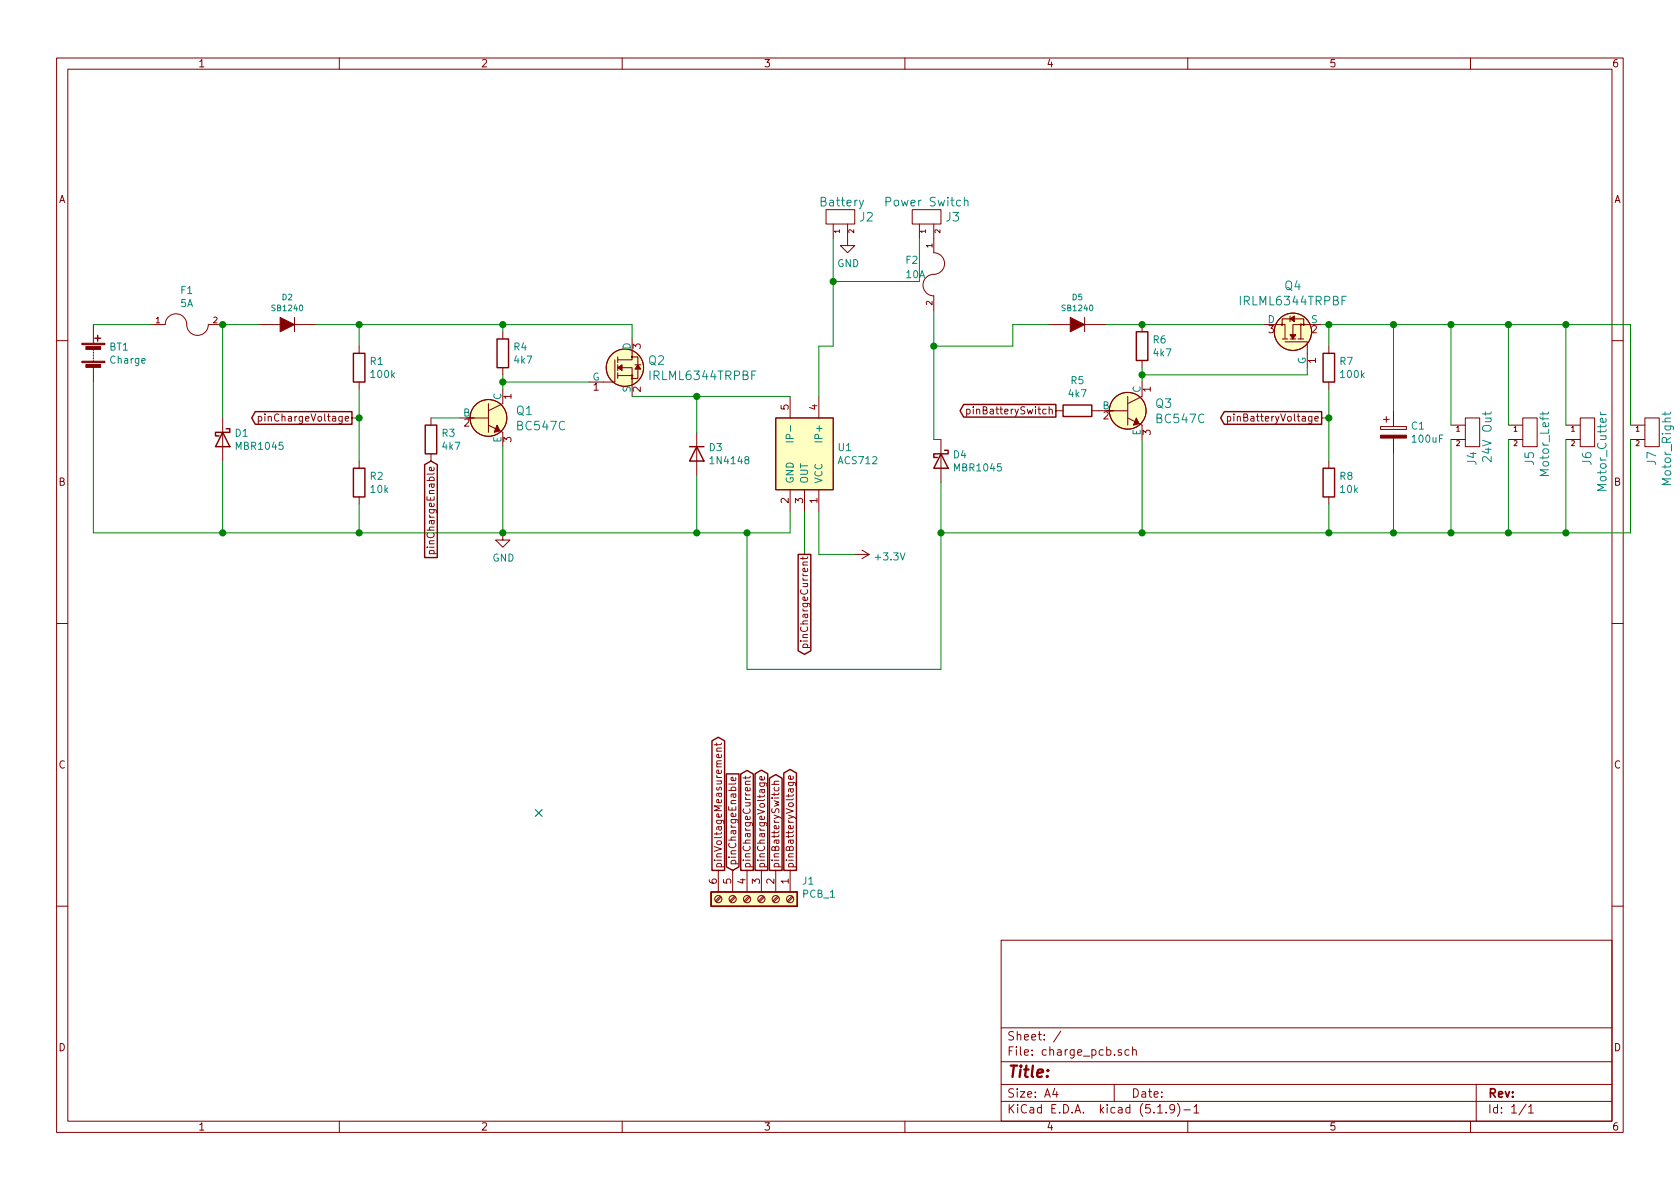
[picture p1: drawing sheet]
<svg xmlns="http://www.w3.org/2000/svg" width="297mm" height="210mm" viewBox="0 0 297 210" stroke-linecap="round" stroke-linejoin="round" font-family="sans-serif">
<g fill="none" stroke="#840000" stroke-width=".18">
<path d="M10 10.3h277v189.9h-277zM12 12.2h273v186.1h-273zM60 10.3v1.9M110 10.3v1.9M160 10.3v1.9M210 10.3v1.9M260 10.3v1.9M146 37.1h5.1v2.5h-5.1zM147.3 39.6v2.6M149.9 39.6v3.8h1.2l-1.2 1.3-1.3-1.3h1.3M161.3 37.1h5.1v2.5h-5.1zM162.6 39.6v2.6"/>
<path d="M165.1 39.6v5.1a1.93 1.93 0 0 1 1.9 2.1 1.93 1.93 0 0 1-2.2 1.7 1.91 1.91 0 0 0-1.6 2.1 1.91 1.91 0 0 0 1.9 1.7v2.6M16.5 57.4v3.3M26.7 57.4h2.5a1.93 1.93 0 0 1 2.1-1.9 1.93 1.93 0 0 1 1.7 2.2 1.91 1.91 0 0 0 2.1 1.6 1.91 1.91 0 0 0 1.7-1.9h2.6M45.7 57.4h3.8M52.1 57.4h3.8M52.1 56.1v2.6M88.9 58.7v1.2M111.8 59.9v3.7h-2.6M185.4 57.4h3.8M191.8 57.4h3.8M191.8 56.1v2.6M201.9 57.4v1.3"/>
<path d="M223.5 57.4h3.7v2.5M226.7 57.5v-1.1h3.8v1.1M226.7 59.9h1M228.1 59.9h1M228.1 55.9v1M229.5 59.9h1M230 57.4v2.5M233.7 57.4h-5.1v2.5M10 60.2h2M16.5 61.7v.3M16.5 62.2v.3M16.5 62.7v.3"/>
<path d="M16.5 63.2v.3M16.5 63.7v.3M16.5 65v2.6M39.4 73.9v7.6M45.7 73.7l.4-.1 .2 .3-.1 .5h-.5M45.7 73.6v1.3M61 74l.6-.1v-.2l-.4-.1-.2 .2 .1 .6h.5M63.5 61.2v1.3M63.5 67.6v1.2M76.2 73.9v1.3M81.3 73.9h5.1M86.4 75.2l2.5 1.2v2.6"/>
<path d="M86.4 71.4v5M88.9 68.8v2.6l-2.5 1.2M88.9 65v1.3M108.7 63.6v4h-4.6M109.2 65h2.6v5.1M109.2 66.4h2.6M109.2 63.1v1M109.2 64.5v1M109.2 65.9v1M111.6 63.1h1.2v3.8h-1.2M112.3 64.5h1M123.2 76.4v7.7"/>
<path d="M137.2 73.9h10.1v12.7h-10.1zM139.7 70.1v3.8M144.8 70.1v3.8M166.4 77.7v7.6M170.9 72.4h.4l.2 .2-.1 .5h-.5M170.9 72.4v1.2M185.5 72.5l.2-.1h.3l.1 .8M186.7 72.6h1.3M193 72.6h6.4M199.4 73.9l2.5 1.3v2.5M199.4 70.1v5.1M201.9 67.6v2.5l-2.5 1.3"/>
<path d="M201.9 63.7v1.3M217 73.7l.4-.1 .2 .3-.1 .5h-.5M217 73.6v1.3M227.2 60.4h3.9v4.6M232.5 74l.6-.1-.1-.2-.3-.1-.2 .2 .1 .6h.4M234.9 61.2v1.3M234.9 67.6v1.2M244.1 75.4h4.6v.5h-4.6zM244.6 74.2h1M245.1 73.7v1M246.4 72.6v2.8M246.4 77.5v2.8"/>
<path d="M256.5 75.2h2.6M256.5 77.7h2.6M259.1 73.9h2.5v5.1h-2.5zM266.7 75.2h2.5M266.7 77.7h2.5M269.2 73.9h2.6v5.1h-2.6zM276.9 75.2h2.5M276.9 77.7h2.5M279.4 73.9h2.5v5.1h-2.5zM285 60.2h2M288.3 75.2h2.5M288.3 77.7h2.5"/>
<path d="M290.8 73.9h2.6v5.1h-2.6zM63.5 81.5v1.3M63.5 87.9v1.2M75.9 97.9h1.3M76 97.9l-.1-.3 .2-.3 .6 .1v.5M76.2 80.3v1.2M76.7 82.7l.1 .4-.2 .1h-.6v-.5l.2-.1 .1 .6M88.9 94.2v1.3h1.3l-1.3 1.3-1.3-1.3h1.3M139.7 86.6v3.8M142 98.5v.5M142.2 86.6v3.8M142.8 98.5l-.2 .3h-1.1"/>
<path d="M144.8 86.6v3.8M151.1 98h2.6M152.4 97.3l1.3 .7M153.7 98l-1.3 .8M234.9 81.5v1.3M234.9 87.9v1.2M10 110.3h2M142 114.5h1.2M142 114.5v-.4l.2-.2 .5 .1v.5M285 110.3h2M126.7 132.8h.9M126.7 131.4v.5"/>
<path d="M127.5 133.4l.1 .4-.2 .2-.6-.1v-.5h.2l.1 .6M127.6 132.3l-.8 .1-.1 .3 .1 .1M127.6 131.4l-.2 .3h-1.1M130 137.5l.1 .4-.2 .1h-.6v-.5l.3-.1 .1 .6M130.1 138.5l-.2 .2h-1.1M131.8 138.7h.8M131.8 137.3v.4M132.6 138.1l-.7 .1-.1 .3 .1 .2M132.6 137.3l-.1 .3h-1.1M134.3 138.4h1.1l.2 .3-.1 .3M134.4 138.4l-.1 .4 .3 .3 .5-.2v-.5M135.1 137.4l.1 .3-.2 .2-.6-.1v-.4l.2-.1 .1 .6"/>
<path d="M136.4 138.7h1.3M136.9 139.2v.4l.2 .2 .6-.1v-.5M137.7 138.1l-.8 .1v.3l.1 .2M139.4 138.3l1.2 .1 .1 .2-.1 .3M139.5 138.3l-.1 .4 .2 .2 .6-.1v-.5M140.2 137.3l.1 .3-.2 .2-.6-.1v-.4l.2-.1 .1 .6M127 153.9v3.8M127.3 158.5l-.8 .8M127.5 158.6l-.8 .9M129.5 153.9v3.8M129.9 158.5l-.9 .8M130 158.6l-.8 .9"/>
<path d="M132.1 153.9v3.8M132.4 158.5l-.8 .8M132.6 158.6l-.9 .9M134.6 153.9v3.8M135 158.5l-.9 .8M135.1 158.6l-.8 .9M137.2 153.9v3.8M137.5 158.5l-.8 .8M137.7 158.6l-.9 .9M139.7 153.9v3.8M140 158.5l-.8 .8M140.2 158.6l-.8 .9"/>
<path d="M10 160.2h2M177 166.3h108v32h-108zM285 160.2h2M60 198.3v1.9M110 198.3v1.9M160 198.3v1.9M177 194.8h108M177 191.8h108M177 187.8h108M177 181.8h108M186.5 192.5l-.4 1h1M186.8 193v1"/>
<path d="M187.6 182.3l-1.3 2M197 191.8v3M198.3 185.7a.37 .37 0 0 0-.6 .1l.1 .2 .5 .2v.1l-.2 .3-.4-.1M199.6 185.7l-.4-.1-.3 .3 .1 .6 .2 .1 .4-.1M200.3 185.7a.37 .37 0 0 1 .6 .1v.8M200.3 185.1v1.5M204.7 196.8h.8M206.2 196.7v.1M207.7 196l-.1 .1a.48 .48 0 0 1-.6 .1l-.2-.2 .2-.6a.48 .48 0 0 1 .6 .1 1.27 1.27 0 0 1-.2 1.2l-.4 .1M208.2 195.1a1.71 1.71 0 0 1 0 2.3M209.3 196.3h1.2M210 198.3v1.9"/>
<path d="M211.1 195.8l.4-.5v1.5M211.1 196.8h.9M260 198.3v1.9M261 191.8v6.5M269.8 195.2l-1.2 2M270.3 195.8l.4-.5v1.5M270.3 196.8h.8"/>
<circle cx="226.7" cy="57.4" r=".13"/>
<circle cx="228.6" cy="58.7" r="3.3"/>
<circle cx="230" cy="57.4" r=".13"/>
<circle cx="230.5" cy="57.4" r=".13"/>
<circle cx="86.4" cy="73.9" r="3.3"/>
<circle cx="110.5" cy="65" r="3.3"/>
<circle cx="111.8" cy="66.4" r=".13"/>
<circle cx="111.8" cy="66.9" r=".13"/>
<circle cx="111.8" cy="63.1" r=".13"/>
<circle cx="199.4" cy="72.6" r="3.3"/>
<circle cx="127" cy="159" r=".63"/>
<circle cx="129.5" cy="159" r=".63"/>
<circle cx="132.1" cy="159" r=".63"/>
<circle cx="134.6" cy="159" r=".63"/>
<circle cx="137.2" cy="159" r=".63"/>
<circle cx="139.7" cy="159" r=".63"/>
</g>
<g fill="#ffffc2" stroke="#ffffc2" stroke-width=".18">
<path d="M137.2 73.9h10.1v12.7h-10.1z"/>
<path d="M125.7 157.7h15.3v2.6h-15.3z"/>
<circle cx="228.6" cy="58.7" r="3.3"/>
<circle cx="199.4" cy="72.6" r="3.3"/>
<circle cx="110.5" cy="65" r="3.3"/>
<circle cx="86.4" cy="73.9" r="3.3"/>
</g>
<g fill="#840000" stroke="#840000" stroke-width=".18">
<path d="M228.1 59.2h1l-.5 .7z"/>
<path d="M228.1 56.4l.8-.5v1z"/>
<path d="M200.9 73.9l.5 1-1 .3z"/>
<path d="M244.1 77h4.6v.5h-4.6z"/>
<path d="M189.2 56.1l2.6 1.3-2.6 1.3z"/>
<path d="M109.2 65l.8-.5v1z"/>
<path d="M112.8 64.5l.5 .8h-1z"/>
<path d="M87.9 75.2l.5 1-1 .2z"/>
<path d="M49.5 56.1l2.6 1.3-2.6 1.3z"/>
<path d="M14.5 63.9h4v.2h-4z"/>
<path d="M14.5 60.7h4v.3h-4z"/>
<path d="M15.2 64.5h2.6v.5h-2.6z"/>
<path d="M15.2 61.3h2.6v.5h-2.6z"/>
</g>
<path d="M152.7 35.4l-.5 1.4-.3 .1M170.5 35.5l.2-.1 .4 .1v.9M170.5 34.9v1.5M139 78.1h1.3M144.1 78.1h1.2M272.8 72.8v.6M273.8 72.8l-.2 .4h-1.3M283 72.8v.3l.2 .2M283 73.3h1M294.4 72.8v.6M295.4 72.8l-.1 .3-.1 .1h-1.3" fill="none" stroke="#008484" stroke-width=".18"/>
<g fill="none" stroke="#840000" stroke-width=".25">
<path d="M16.8 59.8h1M17.3 59.3v1M87.9 59.9h2v5.1h-2zM200.9 58.7h2v5h-2zM39.4 76.4l1.2 2.6h-2.5zM40 75.8h.6v.6h-2.5v.7h.6M45.1 72.8h17.1v2.2h-17.1l-.6-1.1zM62.5 62.5h2v5.1h-2zM75.2 75.2h2v5.1h-2zM121.9 79h2.6M123.2 79l1.3 2.5h-2.6zM167 79.6h.6v.7h-2.5v.6h.6"/>
<path d="M170.4 71.5h16.3v2.3h-16.3l-.7-1.2zM188 71.6h5v2.1h-5zM216.5 72.8h17.2v2.2h-17.2l-.7-1.1zM233.9 62.5h2.1v5.1h-2.1zM62.5 82.8h2v5.1h-2zM75.1 82.2l1.1-.7 1.1 .7v16.4h-2.2zM141.1 98h2.3v17.1l-1.2 .6-1.1-.6zM166.4 80.3l1.2 2.5h-2.5zM233.9 82.8h2.1v5.1h-2.1zM125.9 131l1.1-.6 1.1 .6v22.9h-2.2zM128.4 136.8h2.3v16.5l-1.2 .6-1.1-.6zM131 136.9l1.1-.7 1.1 .7v17h-2.2z"/>
<path d="M133.5 136.8l1.1-.6 1.1 .6v17.1h-2.2zM136 137.6l1.2-.6 1.1 .6v16.3h-2.3zM138.6 136.7l1.1-.6 1.1 .6v17.2h-2.2zM125.7 157.7h15.3v2.6h-15.3z"/>
</g>
<g fill="none" stroke="#008400" stroke-width=".18">
<path d="M16.5 57.4h10.2M45.7 57.4h-6.3v16.5M55.9 57.4h55.9v2.5M63.5 57.4v3.8M88.9 57.4v1.3M147.3 42.2v19h-2.5v8.9M162.6 42.2v7.6h-15.3M165.1 54.9v22.8h1.3M185.4 57.4h-6.3v3.8h-14M195.6 57.4h27.9M233.7 57.4h54.6v17.8M234.9 57.4v3.8"/>
<path d="M246.4 57.4v15.2M256.5 57.4v17.8M266.7 57.4v17.8M276.9 57.4v17.8M16.5 67.6v26.6h123.2v-3.8M62.2 73.9h1.3M63.5 68.8v12.7M76.2 73.9h5.1M88.9 67.6h15.2M88.9 66.3v2.5M88.9 79v15.2M111.8 70.1h27.9"/>
<path d="M123.2 70.1v6.3M201.9 65v2.6M201.9 77.7v16.5M231.1 65v1.3h-29.2M233.7 73.9h1.2M234.9 68.8v12.7M256.5 77.7v16.5M266.7 77.7v16.5M276.9 77.7v16.5M288.3 77.7v16.5h-121.9M39.4 81.5v12.7M63.5 89.1v5.1"/>
<path d="M123.2 84.1v10.1M142.2 90.4v7.6M144.8 90.4v7.6h6.3M166.4 85.3v33.1h-34.3v-24.2M234.9 89.1v5.1M246.4 80.3v13.9"/>
</g>
<g fill="#008400" stroke="#008400" stroke-width=".25">
<circle cx="266.7" cy="94.2" r=".51"/>
<circle cx="123.2" cy="94.2" r=".51"/>
<circle cx="256.5" cy="57.4" r=".51"/>
<circle cx="256.5" cy="94.2" r=".51"/>
<circle cx="266.7" cy="57.4" r=".51"/>
<circle cx="88.9" cy="94.2" r=".51"/>
<circle cx="201.9" cy="66.3" r=".51"/>
<circle cx="235" cy="57.4" r=".51"/>
<circle cx="88.9" cy="57.4" r=".51"/>
<circle cx="235" cy="94.2" r=".51"/>
<circle cx="276.9" cy="94.2" r=".51"/>
<circle cx="246.4" cy="57.4" r=".51"/>
<circle cx="246.4" cy="94.2" r=".51"/>
<circle cx="201.9" cy="94.2" r=".51"/>
<circle cx="88.9" cy="67.6" r=".51"/>
<circle cx="63.5" cy="73.9" r=".51"/>
<circle cx="132.1" cy="94.2" r=".51"/>
<circle cx="276.9" cy="57.4" r=".51"/>
<circle cx="39.4" cy="94.2" r=".51"/>
<circle cx="39.4" cy="57.4" r=".51"/>
<circle cx="165.1" cy="61.2" r=".51"/>
<circle cx="63.5" cy="57.4" r=".51"/>
<circle cx="201.9" cy="57.4" r=".51"/>
<circle cx="63.5" cy="94.2" r=".51"/>
<circle cx="123.2" cy="70.1" r=".51"/>
<circle cx="147.3" cy="49.8" r=".51"/>
<circle cx="235" cy="73.9" r=".51"/>
<circle cx="166.4" cy="94.2" r=".51"/>
</g>
<path d="M94.6 143.1l1.3 1.3M95.9 143.1l-1.3 1.3" fill="none" stroke="#000084" stroke-width=".18"/>
<text font-size="2.8" fill="#840000" x="178" y="190.5">Title:</text>
<g font-size="2.1" fill="#008484">
<text x="145.2" y="36.5">Battery</text>
<text x="152" y="39.2">J2</text>
<text x="157" y="36.5">Power Switch</text>
<text x="167.3" y="39.2">J3</text>
<text x="219.5" y="54">IRLML6344TRPBF</text>
<text x="227.2" y="51.3">Q4</text>
<text x="114.7" y="64.5">Q2</text>
<text x="115.1" y="67.2">IRLML6344TRPBF</text>
<text x="91.3" y="73.4">Q1</text>
<text x="91.6" y="76.1">BC547C</text>
<text x="204.4" y="72.1">Q3</text>
<text x="204.6" y="74.8">BC547C</text>
<text x="261.1" y="82.2" transform="rotate(-90 261.1 82.2)">J4</text>
<text x="263.7" y="81.3" transform="rotate(-90 263.7 81.3)">24V Out</text>
<text x="271.2" y="82.2" transform="rotate(-90 271.2 82.2)">J5</text>
<text x="281.4" y="82.2" transform="rotate(-90 281.4 82.2)">J6</text>
<text x="292.8" y="82.2" transform="rotate(-90 292.8 82.2)">J7</text>
<text x="273.9" y="84.1" transform="rotate(-90 273.9 84.1)">Motor_Left</text>
<text x="284" y="86.6" transform="rotate(-90 284 86.6)">Motor_Cutter</text>
<text x="295.5" y="85.6" transform="rotate(-90 295.5 85.6)">Motor_Right</text>
</g>
<g font-size="2.1" fill="#840000">
<text x="178" y="184">Sheet: /</text>
<text x="178" y="186.7">File: charge_pcb.sch</text>
<text x="178" y="196.9">KiCad E.D.A. kicad (5.1.9)-1</text>
<text x="178" y="194.1">Size: A4</text>
<text x="200" y="194.1">Date:</text>
<text x="263" y="194.1">Rev:</text>
<text x="263" y="196.9">Id: 1/1</text>
</g>
<g font-size="1.8" fill="#840000">
<text x="35" y="11.9">1</text>
<text x="85" y="11.9">2</text>
<text x="135" y="11.9">3</text>
<text x="185" y="11.9">4</text>
<text x="235" y="11.9">5</text>
<text x="285" y="11.9">6</text>
<text x="10.4" y="35.9">A</text>
<text x="285.4" y="35.9">A</text>
<text x="224.3" y="58.9">3</text>
<text x="231.9" y="58.9">2</text>
<text x="113.3" y="61.7" transform="rotate(-90 113.3 61.7)">3</text>
<text x="232.7" y="64.2" transform="rotate(-90 232.7 64.2)">1</text>
<text x="90.4" y="70.6" transform="rotate(-90 90.4 70.6)">1</text>
<text x="104.9" y="69.1">1</text>
<text x="113.3" y="69.3" transform="rotate(-90 113.3 69.3)">2</text>
<text x="203.5" y="69.3" transform="rotate(-90 203.5 69.3)">1</text>
<text x="46.8" y="74.5">pinChargeVoltage</text>
<text x="82.1" y="75.4">2</text>
<text x="139.4" y="72.5" transform="rotate(-90 139.4 72.5)">5</text>
<text x="144.5" y="72.5" transform="rotate(-90 144.5 72.5)">4</text>
<text x="172" y="73.3">pinBatterySwitch</text>
<text x="195.1" y="74.2">2</text>
<text x="203.5" y="76.9" transform="rotate(-90 203.5 76.9)">3</text>
<text x="218.3" y="74.5">pinBatteryVoltage</text>
<text x="90.4" y="78.2" transform="rotate(-90 90.4 78.2)">3</text>
<text x="10.4" y="85.9">B</text>
<text x="139.4" y="89" transform="rotate(-90 139.4 89)">2</text>
<text x="142" y="89" transform="rotate(-90 142 89)">3</text>
<text x="144.5" y="89" transform="rotate(-90 144.5 89)">1</text>
<text x="285.4" y="85.9">B</text>
<text x="76.8" y="96.9" transform="rotate(-90 76.8 96.9)">pinChargeEnable</text>
<text x="142.9" y="113.4" transform="rotate(-90 142.9 113.4)">pinChargeCurrent</text>
<text x="10.4" y="135.9">C</text>
<text x="285.4" y="135.9">C</text>
<text x="127.6" y="153.7" transform="rotate(-90 127.6 153.7)">pinVoltageMeasurement</text>
<text x="130.2" y="153.1" transform="rotate(-90 130.2 153.1)">pinChargeEnable</text>
<text x="132.7" y="153.7" transform="rotate(-90 132.7 153.7)">pinChargeCurrent</text>
<text x="135.3" y="153.7" transform="rotate(-90 135.3 153.7)">pinChargeVoltage</text>
<text x="137.8" y="153.7" transform="rotate(-90 137.8 153.7)">pinBatterySwitch</text>
<text x="140.3" y="153.7" transform="rotate(-90 140.3 153.7)">pinBatteryVoltage</text>
<text x="126.7" y="156.3" transform="rotate(-90 126.7 156.3)">6</text>
<text x="129.3" y="156.3" transform="rotate(-90 129.3 156.3)">5</text>
<text x="131.8" y="156.3" transform="rotate(-90 131.8 156.3)">4</text>
<text x="134.4" y="156.3" transform="rotate(-90 134.4 156.3)">3</text>
<text x="136.9" y="156.3" transform="rotate(-90 136.9 156.3)">2</text>
<text x="139.4" y="156.3" transform="rotate(-90 139.4 156.3)">1</text>
<text x="10.4" y="185.9">D</text>
<text x="285.4" y="185.9">D</text>
<text x="35" y="199.9">1</text>
<text x="85" y="199.9">2</text>
<text x="135" y="199.9">3</text>
<text x="185" y="199.9">4</text>
<text x="235" y="199.9">5</text>
<text x="285" y="199.9">6</text>
</g>
<g font-size="1.8" fill="#008484">
<text x="148" y="47.2">GND</text>
<text x="160.2" y="46.7">F2</text>
<text x="32" y="52">F1</text>
<text x="160.2" y="49.2">10A</text>
<text x="31.9" y="54.3">5A</text>
<text x="224.2" y="57.1">D</text>
<text x="231.8" y="57.1">S</text>
<text x="19.4" y="62">BT1</text>
<text x="19.6" y="64.3">Charge</text>
<text x="65.5" y="64.5">R1</text>
<text x="90.9" y="62">R4</text>
<text x="91" y="64.3">4k7</text>
<text x="111.5" y="61.8" transform="rotate(-90 111.5 61.8)">D</text>
<text x="203.9" y="60.7">R6</text>
<text x="204" y="63">4k7</text>
<text x="230.9" y="64.4" transform="rotate(-90 230.9 64.4)">G</text>
<text x="236.9" y="64.5">R7</text>
<text x="65.7" y="66.8">100k</text>
<text x="88.6" y="70.7" transform="rotate(-90 88.6 70.7)">C</text>
<text x="104.7" y="67.3">G</text>
<text x="111.5" y="69.4" transform="rotate(-90 111.5 69.4)">S</text>
<text x="189" y="70.3">4k7</text>
<text x="189.4" y="67.9">R5</text>
<text x="201.7" y="69.5" transform="rotate(-90 201.7 69.5)">C</text>
<text x="237.2" y="66.8">100k</text>
<text x="41.6" y="77.2">D1</text>
<text x="78.2" y="77.2">R3</text>
<text x="81.9" y="73.7">B</text>
<text x="140.3" y="77.2" transform="rotate(-90 140.3 77.2)">IP-</text>
<text x="145.4" y="77.6" transform="rotate(-90 145.4 77.6)">IP+</text>
<text x="194.9" y="72.4">B</text>
<text x="201.7" y="77" transform="rotate(-90 201.7 77)">E</text>
<text x="249.6" y="76">C1</text>
<text x="41.9" y="79.5">MBR1045</text>
<text x="78.3" y="79.5">4k7</text>
<text x="88.6" y="78.3" transform="rotate(-90 88.6 78.3)">E</text>
<text x="125.4" y="79.8">D3</text>
<text x="125.9" y="82.1">1N4148</text>
<text x="148.3" y="79.8">U1</text>
<text x="148.4" y="82.1">ACS712</text>
<text x="168.6" y="81">D4</text>
<text x="168.9" y="83.4">MBR1045</text>
<text x="249.8" y="78.3">100uF</text>
<text x="65.5" y="84.9">R2</text>
<text x="65.6" y="87.2">10k</text>
<text x="140.3" y="85.6" transform="rotate(-90 140.3 85.6)">GND</text>
<text x="142.9" y="85.6" transform="rotate(-90 142.9 85.6)">OUT</text>
<text x="145.4" y="85.6" transform="rotate(-90 145.4 85.6)">VCC</text>
<text x="236.9" y="84.9">R8</text>
<text x="237.1" y="87.2">10k</text>
<text x="87.1" y="99.3">GND</text>
<text x="155" y="99.1">+3.3V</text>
<text x="141.9" y="156.4">J1</text>
<text x="142" y="158.7">PCB_1</text>
</g>
<g font-size="1.4" fill="#840000">
<text x="164.8" y="43.8" transform="rotate(-90 164.8 43.8)">1</text>
<text x="164.8" y="54" transform="rotate(-90 164.8 54)">2</text>
<text x="27.6" y="57.1">1</text>
<text x="37.7" y="57.1">2</text>
</g>
<g font-size="1.4" fill="#008484">
<text x="49.9" y="53.1">D2</text>
<text x="189.6" y="53.1">D5</text>
<text x="48.3" y="55">SB1240</text>
<text x="188" y="55">SB1240</text>
</g>
<g font-size="1.2" fill="#840000">
<text x="148.5" y="41.2" transform="rotate(-90 148.5 41.2)">1</text>
<text x="151" y="41.2" transform="rotate(-90 151 41.2)">2</text>
<text x="163.7" y="41.2" transform="rotate(-90 163.7 41.2)">1</text>
<text x="166.2" y="41.2" transform="rotate(-90 166.2 41.2)">2</text>
<text x="257.5" y="76.3">1</text>
<text x="267.6" y="76.3">1</text>
<text x="277.8" y="76.3">1</text>
<text x="289.2" y="76.3">1</text>
<text x="257.5" y="78.9">2</text>
<text x="267.6" y="78.9">2</text>
<text x="277.8" y="78.9">2</text>
<text x="289.2" y="78.9">2</text>
</g>
</svg>
